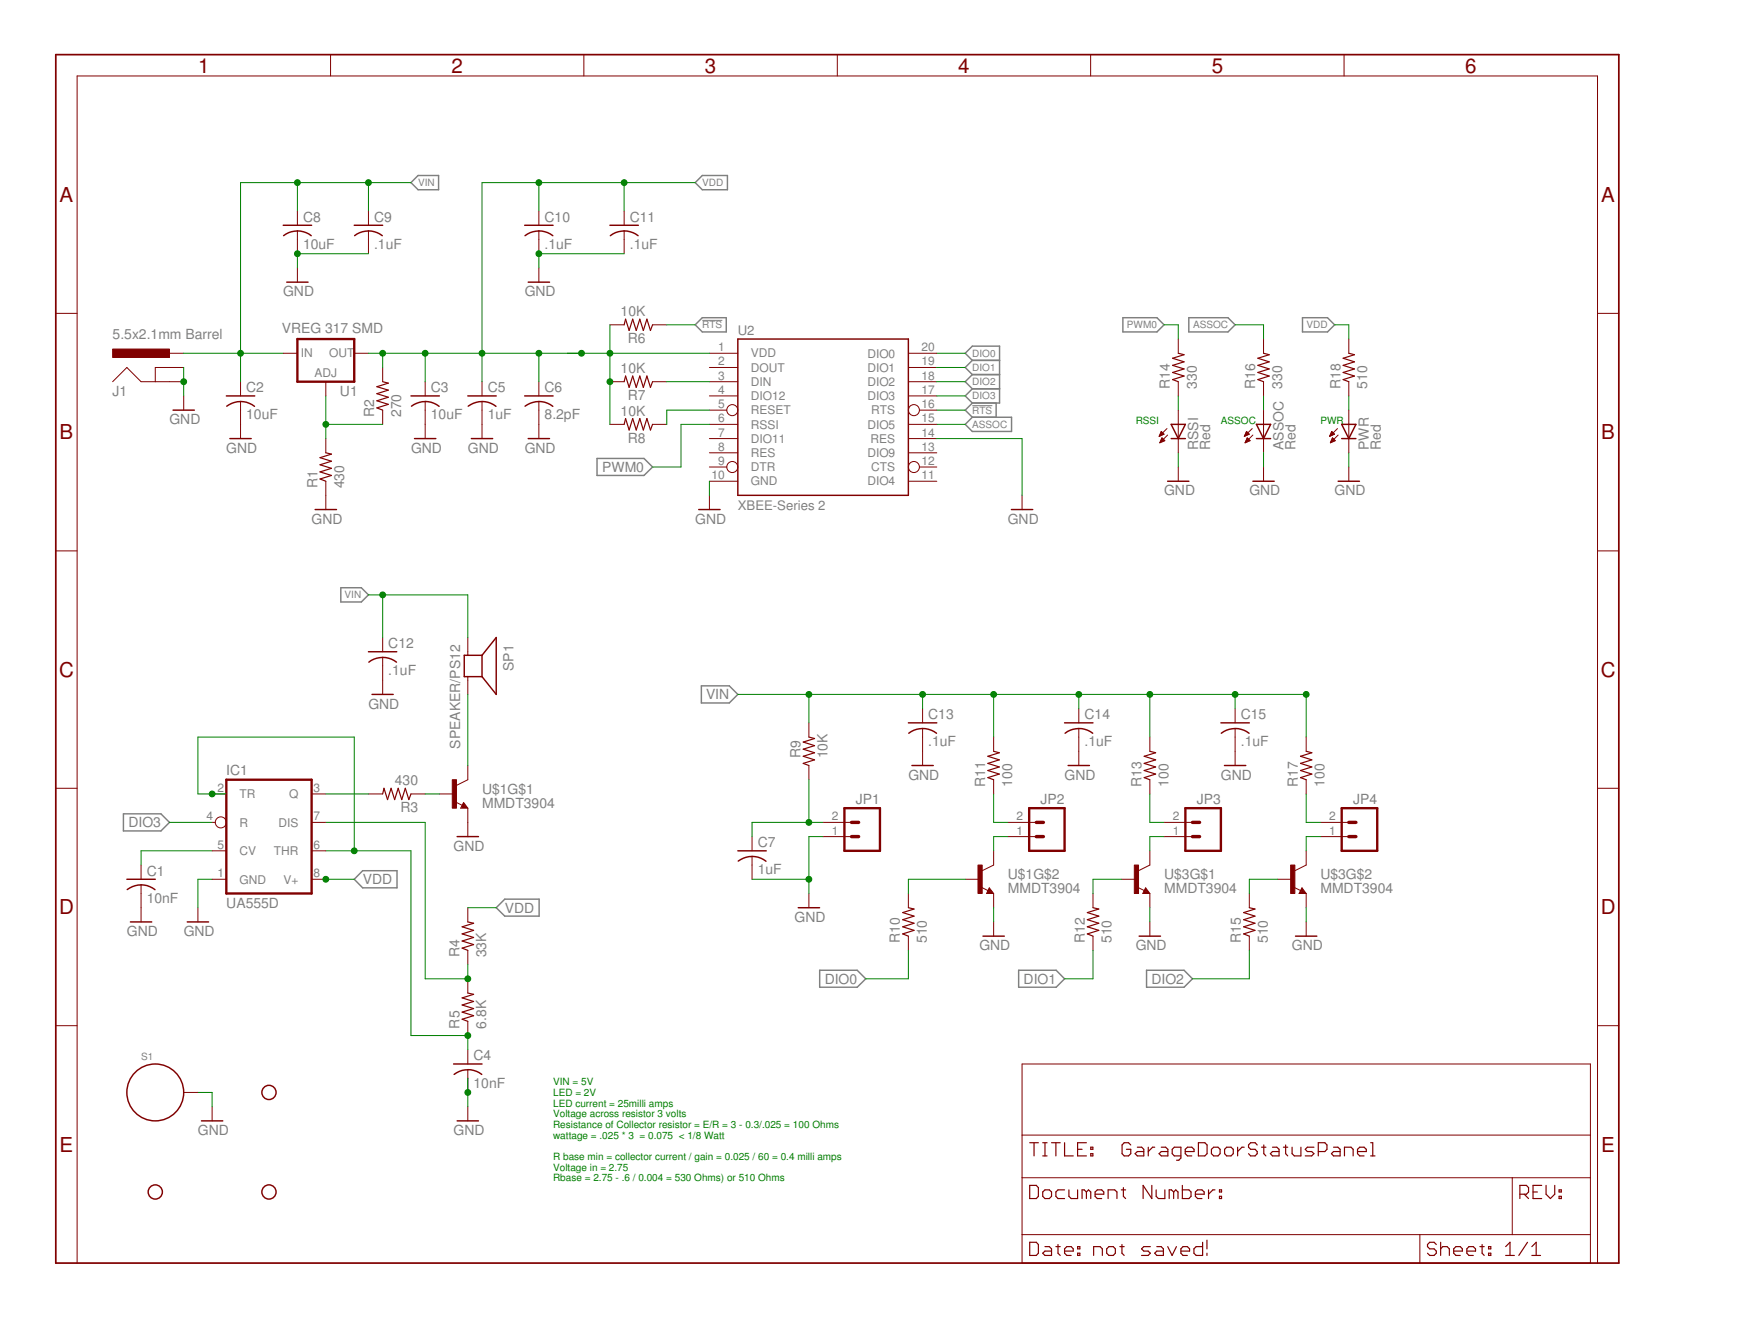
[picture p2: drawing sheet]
<svg xmlns="http://www.w3.org/2000/svg" width="279mm" height="216mm" viewBox="0 0 279 216" stroke-linecap="round" stroke-linejoin="round" font-family="sans-serif">
<g fill="none" stroke="#808080" stroke-width=".23">
<path d="M67.2 28.2h3.3v2.3h-3.3l-1.1-1.1zM113 28.2h4v2.3h-4l-1.2-1.1zM111.8 52.2l1.2-1.1h3.8v2.3h-3.8zM156.4 57.9l-1.1 1.2 1.1 1.1M156.4 57.9h4.4M156.4 57.9l-1.1-1.1 1.1-1.2h4.4v9.2h-4.4M180.6 51.1h5.5l1.1 1.1-1.1 1.2h-5.5zM191.2 51.1h6.3l1.2 1.1-1.2 1.2h-6.3zM209.5 51.1h4l1.2 1.1-1.2 1.2h-4zM96 73.7h7.6l1.4 1.4-1.4 1.3h-7.6zM155.3 68.2l1.1-1.1h6.3v2.3h-6.3zM156.4 60.2h4.4"/>
<path d="M156.4 60.2l-1.1 1.2 1.1 1.1M156.4 62.5h4.4M156.4 64.8l-1.1 1.1 1.1 1.2M156.4 62.5l-1.1 1.1 1.1 1.2M160.2 64.8v2.3M54.8 94.5h3.3l1.2 1.1-1.2 1.2h-3.3zM112.8 110.3h4.5l1.4 1.3-1.4 1.4h-4.5zM19.9 130.8h6l1.4 1.4-1.4 1.4h-6zM58.3 140h5.6v2.7h-5.6l-1.3-1.3zM79.8 145.9l1.4-1.4h5.5v2.8h-5.5zM131.8 156h6.1l1.4 1.4-1.4 1.3h-6.1zM163.9 156h6l1.3 1.4-1.3 1.3h-6z"/>
<path d="M184.4 156h6.1l1.3 1.4-1.3 1.3h-6.1z"/>
</g>
<path d="M113 51.5h3.2M156.4 65.2h3.2" fill="none" stroke="#808080" stroke-width=".16"/>
<g fill="none" stroke="#800000" stroke-width=".23">
<path d="M45.6 36.2h4.5M45.6 37.9a3.6 3.6 0 0 1 4.5 0M57 36.2h4.6M57 37.9a3.6 3.6 0 0 1 4.5 0M84.4 36.2h4.6M84.5 37.9a3.7 3.7 0 0 1 4.4 0M98.1 36.2h4.6M98.2 37.9a3.7 3.7 0 0 1 4.4 0M46.1 45.4h3.5M85 45.4h3.4M118.7 54.5h27.4v25.1h-27.4zM27.8 65.9h3.5"/>
<path d="M36.4 63.6h4.6M36.5 65.3a3.6 3.6 0 0 1 4.4 0M37 70.5h3.4M66.1 63.6h4.6M66.2 65.3a3.6 3.6 0 0 1 4.4 0M66.7 70.5h3.4M75.2 63.6h4.6M75.3 65.3a3.6 3.6 0 0 1 4.5 0M75.8 70.5h3.4M84.4 63.6h4.6M84.5 65.3a3.6 3.6 0 0 1 4.4 0M85 70.5h3.4"/>
<path d="M187.8 77.4h3.4M188.4 70.5h2.3M188.4 68.2h2.3l-1.2 2.3zM201.5 77.4h3.5M202.1 70.5h2.3M202.1 68.2h2.3l-1.2 2.3zM215.2 77.4h3.5M215.8 70.5h2.3M215.8 68.2h2.3l-1.1 2.3zM50.7 81.9h3.4M112.4 81.9h3.4M162.7 81.9h3.4"/>
<path d="M59.3 104.8h4.5M59.3 106.4a3.6 3.6 0 0 1 4.5 0M59.8 111.6h3.4M77.5 105.3h-2.8v3.5h2.8M77.5 105.3v3.5M77.5 105.3l2.3-2.8v9.1l-2.3-2.8M146.1 116.2h4.6M146.2 117.9a3.7 3.7 0 0 1 4.4 0M171.2 116.2h4.6M171.3 117.9a3.6 3.6 0 0 1 4.5 0M196.4 116.2h4.6M196.4 117.9a3.7 3.7 0 0 1 4.5 0"/>
<path d="M73.5 134.5h3.5M74.6 129.5l.1 .2h-.4l.3-.5 .4 .6h-.7M118.7 136.8h4.6M121 137.7a3.6 3.6 0 0 1 2.2 .8M121 137.7a3.8 3.8 0 0 0-2.3 .7M146.7 123.1h3.4M171.8 123.1h3.4M197 123.1h3.4M20.4 141.4h4.6M21 148.2h3.4M22.7 142.2a3.6 3.6 0 0 1 2.2 .8M22.7 142.3a3.8 3.8 0 0 0-2.2 .7"/>
<path d="M30.1 148.2h3.4M128.4 145.9h3.4M158.1 150.5h3.4M159.1 143.2l.2 .2h-.4l.2-.5 .5 .6h-.7M183.2 150.5h3.5M184.3 143.2l.1 .2h-.4l.3-.5 .4 .6h-.7M208.4 150.5h3.4M209.4 143.2l.1 .2h-.3l.2-.5 .5 .6h-.7M73 171h4.5M75.2 172a3.7 3.7 0 0 1 2.3 .7M75.2 172a3.4 3.4 0 0 0-2.2 .7M32.4 180.2h3.4"/>
<path d="M73.5 180.2h3.5"/>
<circle cx="25" cy="175.6" r="4.6"/>
<circle cx="43.3" cy="175.6" r="1.14"/>
<circle cx="25" cy="191.6" r="1.14"/>
<circle cx="43.3" cy="191.6" r="1.14"/>
</g>
<g fill="none" stroke="#800000" stroke-width=".16">
<path d="M53.2 8.8v3.4M93.9 8.8v3.4M134.7 8.8v3.4M175.4 8.8v3.4M216.2 8.8v3.4M47.8 33.9v2.3M47.8 37.1v3.7M59.3 33.9v2.3M59.3 37.1v3.7M86.7 33.9v2.3M86.7 37.1v3.7M100.4 33.9v2.3"/>
<path d="M100.4 37.1v3.7M9 50.4h3.4M27.3 56.8h2.2M29.5 59.1h-4.5v2.3M45.6 56.8h2.2M47.8 43.1v2.3M57 56.8h2.3M61.6 59.1v2.3M86.7 43.1v2.3M98.1 52.2h2.3M105 52.2h2.3M114.1 59.1h4.6"/>
<path d="M114.1 56.8h4.6M146.1 59.1h4.6M146.1 56.8h4.6M189.5 54.5v2.3M203.2 54.5v2.3M217 54.5v2.3M257 50.4h3.4M18.1 61.4l2.3-2.3 2.3 2.3h6.8M29.5 63.6v2.3M38.7 61.4v2.2M38.7 64.6v5.9M52.4 61.4v2.2"/>
<path d="M52.4 70.5v2.3M52.4 77.4v4.5M61.6 65.9v2.3M68.4 61.4v2.2M68.4 64.6v5.9M77.5 61.4v2.2M77.5 64.6v5.9M86.7 61.4v2.2M86.7 64.6v5.9M98.1 61.4h2.3M98.1 68.2h2.3M105 61.4h2.3"/>
<path d="M105 68.2h2.3M114.1 61.4h4.6M114.1 63.6h4.6M114.1 65.9h2.8M114.1 68.2h4.6M114.1 70.5h4.6M114.1 72.8h4.6M114.1 75.1h2.8M114.1 77.4h4.6M114.1 79.6v2.3M146.1 61.4h4.6M146.1 63.6h4.6"/>
<path d="M146.1 68.2h4.6M146.1 70.5h4.6M146.1 72.8h4.6M146.1 77.4h4.6M147.9 65.9h2.8M147.9 75.1h2.8M164.4 79.6v2.3M186.5 70.1h.2M186.5 70h.4M186.6 69.8h.6M186.6 71.1h.1M186.6 69.7h.6"/>
<path d="M186.6 71h.4M186.7 69.6h.4M186.7 70.9h.5M186.7 69.5h.3M186.7 70.8h.6M186.8 69.4h.1M186.8 70.7h.4M186.8 69.4l.4 .4-.7 .3zM186.8 70.6h.3M186.9 70.5h.1M186.9 70.4l.5 .4-.8 .4zM187.7 68.9l-1.2 1.2"/>
<path d="M187.8 69.9l-1.2 1.3M189.5 61.4v2.2M189.5 65.9v6.9M189.5 75.1v2.3M200.2 70.1h.2M200.2 70h.4M200.3 69.8h.6M200.3 71.1h.1M200.3 69.7h.6M200.3 71h.4M200.4 69.6h.4M200.4 70.9h.5"/>
<path d="M200.4 69.5h.3M200.4 70.8h.6M200.5 69.4h.1M200.5 70.7h.4M200.5 69.4l.5 .4-.8 .3zM200.5 70.6h.3M200.6 70.5h.1M200.6 70.4l.5 .4-.8 .4zM201.4 68.9l-1.2 1.2M201.5 69.9l-1.2 1.3M203.2 61.4v2.2M203.2 65.9v6.9"/>
<path d="M203.2 75.1v2.3M213.9 70.1h.2M214 70h.3M214 69.8h.6M214 71.1h.1M214.1 69.7h.5M214.1 71h.3M214.1 69.6h.4M214.1 70.9h.5M214.1 69.5h.3M214.1 70.8h.7M214.2 69.4h.1"/>
<path d="M214.2 70.7h.5M214.2 69.4l.5 .4-.8 .3zM214.2 70.6h.3M214.3 70.5h.1M214.3 70.4l.5 .4-.8 .4zM215.1 68.9l-1.2 1.2M215.2 69.9l-1.2 1.3M217 61.4v2.2M217 65.9v6.9M217 75.1v2.3M9 88.6h3.4M257 88.6h3.4"/>
<path d="M61.6 102.5v2.3M61.6 105.7v5.9M75.2 102.5v2.8M75.2 108.8v2.8M130.1 116.2v2.3M148.4 113.9v2.3M148.4 117.1v6M159.8 118.5v2.3M173.5 113.9v2.3M173.5 117.1v6M185 118.5v2.3M198.7 113.9v2.3"/>
<path d="M198.7 117.1v6M210.1 118.5v2.3M9 126.7h3.4M22.7 139.1v2.3M34.1 127.6h2.3M34.1 132.2h.5M34.1 136.8h2.3M50.1 127.6h2.3M50.1 132.2h2.3M50.1 136.8h2.3M59.3 127.6h2.3M66.1 127.6h2.3"/>
<path d="M70.7 127.6h2.3M73.2 128.9l1.2 .6M74.6 129l.6 .9h-1.1zM75.2 123.1v2.2l-1.8 1M75.2 129.9v4.6M121 134.5v2.3M121 137.7v3.7M130.1 123.1v2.2M132.4 132.2h4.6M132.4 134.5h4.6M159.8 136.8v2.3l-1.8 .9M159.8 125.3v2.3"/>
<path d="M162.1 132.2h4.6M162.1 134.5h4.6M185 136.8v2.3l-1.9 .9M185 125.3v2.3M187.2 132.2h4.6M187.2 134.5h4.6M210.1 136.8v2.3l-1.8 .9M210.1 125.3v2.3M212.4 132.2h4.6M212.4 134.5h4.6M257 126.7h3.4M22.7 142.3v5.9"/>
<path d="M31.8 145.9v2.3M34.1 141.4h2.3M50.1 141.4h2.3M75.2 145.9v2.3M75.2 152.8v2.3M75.2 157.4v2.2M130.1 143.6v2.3M146.1 143.6v2.3M146.1 150.5v2.3M155.3 141.4h2.2M157.8 142.6l1.1 .6M159.1 142.7l.7 .9h-1.1z"/>
<path d="M159.8 143.6v2.3M159.8 148.2v2.3M175.8 143.6v2.3M175.8 150.5v2.3M180.4 141.4h2.3M182.9 142.6l1.2 .6M184.3 142.7l.7 .9h-1.2zM185 143.6v2.3M185 148.2v2.3M201 143.6v2.3M201 150.5v2.3M205.5 141.4h2.3"/>
<path d="M208.1 142.6l1.1 .6M209.4 142.7l.7 .9h-1.1zM210.1 143.6v2.3M210.1 148.2v2.3M9 164.9h3.4M29.5 175.6h2.3M34.1 177.9v2.3M75.2 164.2v2.3M75.2 168.8v2.2M75.2 172v3.6M75.2 177.9v2.3M164.4 171h91.4v32.1h-91.4z"/>
<path d="M257 164.9h3.4M164.4 189.3h91.4M164.4 198.5h91.4M164.4 182.5h91.4M228.4 198.5v4.6M243.2 189.3v9.2M12.4 203.1v-190.9h244.6v190.9"/>
<circle cx="117.8" cy="75.1" r=".89"/>
<circle cx="117.8" cy="65.9" r=".89"/>
<circle cx="147" cy="75.1" r=".89"/>
<circle cx="147" cy="65.9" r=".89"/>
<circle cx="35.5" cy="132.2" r=".89"/>
</g>
<g fill="none" stroke="#800000" stroke-width=".19">
<path d="M100.4 52.2l.2-.9 .6 1.8 .6-1.8 .5 1.8 .6-1.8 .6 1.8 .6-1.8 .5 1.8 .4-.9M189.5 56.8l1 .2-1.9 .6 1.9 .6-1.9 .5 1.9 .6-1.9 .6 1.9 .6-1.9 .5 .9 .4M203.2 56.8l1 .2-1.9 .6 1.9 .6-1.9 .5 1.9 .6-1.9 .6 1.9 .6-1.9 .5 .9 .4M217 56.8l.9 .2-1.9 .6 1.9 .6-1.9 .5 1.9 .6-1.9 .6 1.9 .6-1.9 .5 1 .4M52.4 72.8l.9 .2-1.8 .6 1.8 .5-1.8 .6 1.8 .6-1.8 .6 1.8 .5-1.8 .6 .9 .4M61.6 61.4l.9 .2-1.9 .6 1.9 .5-1.9 .6 1.9 .6-1.9 .5 1.9 .6-1.9 .6 1 .3M100.4 61.4l.2-.9 .6 1.8 .6-1.8 .5 1.8 .6-1.8 .6 1.8 .6-1.8 .5 1.8 .4-.9M100.4 68.2l.2-.9 .6 1.8 .6-1.8 .5 1.8 .6-1.8 .6 1.8 .6-1.8 .5 1.8 .4-.9M130.1 118.5l.9 .2-1.8 .6 1.8 .6-1.8 .5 1.8 .6-1.8 .6 1.8 .6-1.8 .5 .9 .4M61.6 127.6l.2-.9 .5 1.8 .6-1.8 .6 1.8 .6-1.8 .5 1.8 .6-1.8 .6 1.8 .3-.9M159.8 120.8l.9 .2-1.8 .6 1.8 .6-1.8 .5 1.8 .6-1.8 .6 1.8 .5-1.8 .6 .9 .3M185 120.8l.9 .2-1.9 .6 1.9 .6-1.9 .5 1.9 .6-1.9 .6 1.9 .5-1.9 .6 1 .3"/>
<path d="M210.1 120.8l.9 .2-1.8 .6 1.8 .6-1.8 .5 1.8 .6-1.8 .6 1.8 .5-1.8 .6 .9 .3M75.2 148.2l1 .2-1.9 .6 1.9 .6-1.9 .5 1.9 .6-1.9 .6 1.9 .5-1.9 .6 .9 .4M75.2 159.6l1 .3-1.9 .5 1.9 .6-1.9 .6 1.9 .5-1.9 .6 1.9 .6-1.9 .6 .9 .3M146.1 145.9l.9 .2-1.8 .6 1.8 .6-1.8 .5 1.8 .6-1.8 .6 1.8 .6-1.8 .5 .9 .4M175.8 145.9l.9 .2-1.8 .6 1.8 .6-1.8 .5 1.8 .6-1.8 .6 1.8 .6-1.8 .5 .9 .4M201 145.9l.9 .2-1.9 .6 1.9 .6-1.9 .5 1.9 .6-1.9 .6 1.9 .6-1.9 .5 1 .4M165.6 190.6h1.1l.3 .3v1.4l-.3 .4h-1.1zM165.6 199.7h1.1l.3 .4v1.4l-.3 .3h-1.1zM165.6 183.7h1.4M166.3 183.7v2.1M167.7 191.6l.4-.3h.7l.3 .3v.7l-.3 .4h-.7l-.4-.4zM167.7 183.7h.7"/>
<path d="M167.7 185.8h.7M168.1 183.7v2.1M169.1 183.7h1.4M169.8 183.7v2.1M171.2 183.7v2.1h1.4M171.2 191.3h-1l-.4 .3v.7l.4 .4h1M171.9 191.3v1l.4 .4h1v-1.4M173.3 184.8h.8M174.8 183.7h-1.5v2.1h1.5M174.8 191.6l-.4-.3h-.3v1.4M174.8 191.6l.3-.3 .4 .3v1.1M174.8 191.6v1.1"/>
<path d="M175.5 185.5h.3v.3h-.3zM175.5 184.4h.3v.4h-.3zM176.1 192h1.4v-.4l-.3-.3h-.7l-.4 .3v.7l.4 .4h.7M178.2 192.7v-1.4h1.1l.4 .3v1.1M180.4 191.3h.7M180.7 190.9v1.4l.4 .4M181.9 184.1l-.4-.4h-.7l-.3 .4v1.4l.3 .3h.7l.4-.3v-.7h-.7M182.9 184.4h.7l.4 .4v1h-1.1l-.3-.3 .3-.4h1.1M184.7 184.4v1.4M185.3 190.6v2.1l-1.4-2.1v2.1M185.7 184.4h-.3l-.7 .7M186 191.3v1l.3 .4h1.1v-1.4"/>
<path d="M186.8 184.4h.7l.4 .4v1h-1.1l-.4-.3 .4-.4h1.1M188.8 191.6l-.4-.3h-.3v1.4M188.8 191.6v1.1M188.8 191.6l.3-.3 .4 .3v1.1M189.9 185.8h-1l-.3-.3v-.7l.3-.4h1v1.8l-.3 .3h-.3M190.2 190.6v2.1h1l.4-.4v-.7l-.4-.3h-1M190.6 185.1h1.5v-.3l-.4-.4h-.7l-.4 .4v.7l.4 .3h.7M192.3 192h1.4v-.4l-.4-.3h-.7l-.3 .3v.7l.3 .4h.7M192.8 183.7h1l.4 .4v1.4l-.4 .3h-1zM193.4 199.7v2.1h-1l-.4-.3v-.7l.4-.4h1M194.1 199.4v1.4M194.4 191.3v1.4"/>
<path d="M194.9 184.8l.3-.4h.7l.4 .4v.7l-.4 .3h-.7l-.3-.3zM195.4 191.3h-.3l-.7 .7M196.2 192.3h.3v.4h-.3zM196.2 191.3h.3v.3h-.3zM197 184.8l.3-.4h.7l.4 .4v.7l-.4 .3h-.7l-.3-.3zM199.1 184.4v1.4M200.1 184.4h-.3l-.7 .7M202.2 184.1l-.3-.4h-.7l-.4 .4v.3l.4 .4h.7l.3 .3v.4l-.3 .3h-.7l-.4-.3M202.9 184.4h.7M203.3 184.1v1.4l.3 .3M204.7 184.4h.7l.3 .4v1h-1l-.4-.3 .4-.4h1M206.4 184.4h.7"/>
<path d="M206.8 184.1v1.4l.3 .3M207.8 184.4v1.1l.4 .3h1.1v-1.4M211.3 184.4h-1l-.3 .4 .3 .3h.7l.3 .4-.3 .3h-1M212 185.1h1.1l.3-.3v-.7l-.3-.4h-1.1v2.1M214.5 184.4h.7l.4 .4v1h-1.1l-.3-.3 .3-.4h1.1M216.3 185.8v-1.4h1l.4 .4v1M218.4 185.1h1.4v-.3l-.4-.4h-.7l-.3 .4v.7l.3 .3h.7M220.5 183.7h.3v2.1M220.5 185.8h.7M231.7 199.7v2.1M244.5 192h1l.4-.4v-.7l-.4-.3h-1v2.1M245.2 192l.7 .7"/>
<path d="M245.7 199.7l-1.4 2.1M246.6 191.6h.7M248 190.6h-1.4v2.1h1.4M248.7 190.6v1.4l.7 .7 .7-.7v-1.4M250.8 192.3h.3v.4h-.3zM250.8 191.3h.3v.3h-.3zM168.1 200.4h.7l.3 .4v1h-1l-.4-.3 .4-.4h1M169.8 200.4h.7M170.2 200.1v1.4l.3 .3M171.2 201.1h1.4v-.3l-.3-.4h-.7l-.4 .4v.7l.4 .3h.7M173.3 201.5h.4v.3h-.4zM173.3 200.4h.4v.4h-.4z"/>
<path d="M175.9 201.8v-1.4h1.1l.3 .4v1M178 200.8l.4-.4h.7l.3 .4v.7l-.3 .3h-.7l-.4-.3zM180.1 200.4h.7M180.5 200.1v1.4l.3 .3M185 200.4h-1l-.4 .4 .4 .3h.7l.3 .4-.3 .3h-1.1M186.1 200.4h.7l.3 .4v1h-1l-.4-.3 .4-.4h1M187.8 200.4l.7 1.4 .7-1.4M189.9 201.1h1.4v-.3l-.3-.4h-.7l-.4 .4v.7l.4 .3h.7M194.1 201.5v.3M231 200.1l-.3-.4h-.7l-.4 .4v.3l.4 .4h.7l.3 .3v.4l-.3 .3h-.7l-.4-.3M231.7 200.8l.4-.4h.7l.3 .4v1M233.8 201.1h1.4v-.3l-.3-.4h-.7l-.4 .4v.7l.4 .3h.7"/>
<path d="M235.9 201.1h1.4v-.3l-.3-.4h-.7l-.4 .4v.7l.4 .3h.7M238 200.4h.7M238.4 200.1v1.4l.3 .3M239.4 201.5h.4v.3h-.4zM239.4 200.4h.4v.4h-.4zM242.2 201.8h1.4M242.2 200.4l.7-.7v2.1M246.4 201.8h1.4M246.4 200.4l.7-.7v2.1"/>
</g>
<g fill="#800000" stroke="#800000" stroke-width=".16">
<path d="M18.1 56.1h9.2v1.4h-9.2z"/>
<path d="M72.7 125.3h.7v4.6h-.7z"/>
<path d="M157.3 139.1h.7v4.5h-.7z"/>
<path d="M182.5 139.1h.6v4.5h-.6z"/>
<path d="M207.6 139.1h.7v4.5h-.7z"/>
</g>
<path d="M47.8 54.5h9.2v6.9h-9.2zM36.4 125.3h13.7v18.3h-13.7zM135.8 129.9h5.7v6.9h-5.7zM165.5 129.9h5.7v6.9h-5.7zM190.7 129.9h5.7v6.9h-5.7zM215.8 129.9h5.7v6.9h-5.7z" fill="none" stroke="#800000" stroke-width=".38"/>
<path d="M137 132.2h1.1M137 134.5h1.1M166.7 132.2h1.1M166.7 134.5h1.1M191.8 132.2h1.2M191.8 134.5h1.2M217 132.2h1.1M217 134.5h1.1" fill="none" stroke="#800000" stroke-width=".55"/>
<path d="M9 8.8h251.4v194.3h-251.4z" fill="none" stroke="#800000" stroke-width=".28"/>
<g fill="none" stroke="#008000" stroke-width=".16">
<path d="M47.8 29.4v4.5M59.3 29.4v4.5M66.1 29.4h-27.4v32M86.7 29.4v4.5M100.4 29.4v4.5M111.8 29.4h-34.3v32M29.5 56.8h16.1M29.5 59.1v4.5M59.3 56.8h54.8M59.3 40.8h-11.5v2.3M61.6 56.8v2.3M68.4 56.8v4.6"/>
<path d="M86.7 56.8v4.6M98.1 52.2v16M100.4 40.8h-13.7v2.3M107.3 52.2h4.5M150.7 56.8h4.6M150.7 59.1h4.6M187.2 52.2h2.3v2.3M198.7 52.2h4.5v2.3M214.7 52.2h2.3v2.3M52.4 63.6v6.9M52.4 68.2h9.2M107.3 61.4h6.8"/>
<path d="M114.1 68.2h-4.6v6.9h-4.5M114.1 77.4v2.2M114.1 65.9h-6.8v2.3M150.7 68.2h4.6M150.7 70.5h13.7v9.1M150.7 61.4h4.6M150.7 65.9h4.6M150.7 63.6h4.6M189.5 63.6v2.3M189.5 72.8v2.3M203.2 63.6v2.3M203.2 72.8v2.3"/>
<path d="M217 63.6v2.3M217 72.8v2.3M59.3 95.6h15.9v6.9M61.6 95.6v6.9M75.2 111.6v11.5M118.7 111.6h91.4v6.9M130.1 111.6v4.6M148.4 111.6v2.3M159.8 111.6v6.9M173.5 111.6v2.3M185 111.6v6.9M198.7 111.6v2.3"/>
<path d="M27.3 132.2h6.8M34.1 136.8h-11.4v2.3M36.4 127.6h-4.6v-9.1h25.2v18.3M52.4 132.2h16v25.2h6.8v-2.3M52.4 136.8h13.7v29.7h9.1v2.3M52.4 127.6h6.9M68.4 127.6h2.3M130.1 125.3v6.9M132.4 134.5h-2.3v9.1M132.4 132.2h-11.4v2.3M159.8 127.6v4.6h2.3M162.1 134.5h-2.3v2.3"/>
<path d="M185 127.6v4.6h2.2M187.2 134.5h-2.2v2.3M210.1 127.6v4.6h2.3M212.4 134.5h-2.3v2.3M34.1 141.4h-2.3v4.5M52.4 141.4h4.6M75.2 145.9h4.6M121 141.4h9.1M146.1 152.8v4.6h-6.8M155.3 141.4h-9.2v2.2M159.8 145.9v2.3M175.8 152.8v4.6h-4.6"/>
<path d="M180.4 141.4h-4.6v2.2M185 145.9v2.3M201 152.8v4.6h-9.2M205.5 141.4h-4.5v2.2M210.1 145.9v2.3M31.8 175.6h2.3v2.3M75.2 173.3v4.6"/>
</g>
<g fill="#008000" stroke="#008000" stroke-width=".16">
<circle cx="38.7" cy="56.8" r=".47"/>
<circle cx="47.8" cy="29.4" r=".47"/>
<circle cx="59.3" cy="29.4" r=".47"/>
<circle cx="159.8" cy="111.6" r=".47"/>
<circle cx="185" cy="111.6" r=".47"/>
<circle cx="210.1" cy="111.6" r=".47"/>
<circle cx="130.1" cy="111.6" r=".47"/>
<circle cx="148.4" cy="111.6" r=".47"/>
<circle cx="173.5" cy="111.6" r=".47"/>
<circle cx="198.7" cy="111.6" r=".47"/>
<circle cx="61.6" cy="95.6" r=".47"/>
<circle cx="52.4" cy="68.2" r=".47"/>
<circle cx="29.5" cy="61.4" r=".47"/>
<circle cx="75.2" cy="175.6" r=".47"/>
<circle cx="130.1" cy="141.4" r=".47"/>
<circle cx="86.7" cy="40.8" r=".47"/>
<circle cx="47.8" cy="40.8" r=".47"/>
<circle cx="61.6" cy="56.8" r=".47"/>
<circle cx="77.5" cy="56.8" r=".47"/>
<circle cx="86.7" cy="56.8" r=".47"/>
<circle cx="68.4" cy="56.8" r=".47"/>
<circle cx="98.1" cy="56.8" r=".47"/>
<circle cx="98.1" cy="61.4" r=".47"/>
<circle cx="93.5" cy="56.8" r=".47"/>
<circle cx="100.4" cy="29.4" r=".47"/>
<circle cx="86.7" cy="29.4" r=".47"/>
<circle cx="52.4" cy="141.4" r=".47"/>
<circle cx="75.2" cy="157.4" r=".47"/>
<circle cx="57" cy="136.8" r=".47"/>
<circle cx="75.2" cy="166.5" r=".47"/>
<circle cx="34.1" cy="127.6" r=".47"/>
<circle cx="130.1" cy="132.2" r=".47"/>
</g>
<g font-size="3.3" fill="#800000">
<text x="31.9" y="11.7">1</text>
<text x="72.6" y="11.7">2</text>
<text x="113.4" y="11.7">3</text>
<text x="154.1" y="11.7">4</text>
<text x="194.9" y="11.7">5</text>
<text x="235.7" y="11.7">6</text>
<text x="9.6" y="32.5">A</text>
<text x="257.6" y="32.5">A</text>
<text x="9.6" y="70.6">B</text>
<text x="257.6" y="70.6">B</text>
<text x="9.5" y="108.8">C</text>
<text x="257.5" y="108.8">C</text>
<text x="9.5" y="147">D</text>
<text x="257.5" y="147">D</text>
<text x="9.6" y="185.1">E</text>
<text x="257.6" y="185.1">E</text>
</g>
<g font-size="2.2" fill="#808080">
<text x="48.7" y="35.6">C8</text>
<text x="60.2" y="35.6">C9</text>
<text x="87.6" y="35.6">C10</text>
<text x="101.3" y="35.6">C11</text>
<text x="48.7" y="40">10uF</text>
<text x="60.2" y="40">.1uF</text>
<text x="87.6" y="40">.1uF</text>
<text x="101.3" y="40">.1uF</text>
<text x="45.5" y="47.6">GND</text>
<text x="84.4" y="47.6">GND</text>
<text x="45.3" y="53.6">VREG 317 SMD</text>
<text x="99.8" y="50.9">10K</text>
<text x="18.1" y="54.5">5.5x2.1mm Barrel</text>
<text x="99.8" y="60">10K</text>
<text x="101" y="55.2">R6</text>
<text x="18.1" y="63.6">J1</text>
<text x="39.6" y="63.1">C2</text>
<text x="54.7" y="63.6">U1</text>
<text x="69.3" y="63.1">C3</text>
<text x="78.5" y="63.1">C5</text>
<text x="87.6" y="63.1">C6</text>
<text x="101" y="64.3">R7</text>
<text x="188.2" y="62.5" transform="rotate(-90 188.2 62.5)">R14</text>
<text x="192.5" y="62.5" transform="rotate(-90 192.5 62.5)">330</text>
<text x="201.9" y="62.5" transform="rotate(-90 201.9 62.5)">R16</text>
<text x="206.2" y="62.5" transform="rotate(-90 206.2 62.5)">330</text>
<text x="215.6" y="62.5" transform="rotate(-90 215.6 62.5)">R18</text>
<text x="219.9" y="62.5" transform="rotate(-90 219.9 62.5)">510</text>
<text x="27.3" y="68.2">GND</text>
<text x="39.6" y="67.4">10uF</text>
<text x="60.2" y="67.1" transform="rotate(-90 60.2 67.1)">R2</text>
<text x="64.5" y="67.1" transform="rotate(-90 64.5 67.1)">270</text>
<text x="69.3" y="67.4">10uF</text>
<text x="78.5" y="67.4">1uF</text>
<text x="87.6" y="67.4">8.2pF</text>
<text x="99.8" y="66.8">10K</text>
<text x="101" y="71.2">R8</text>
<text x="36.4" y="72.8">GND</text>
<text x="66.1" y="72.8">GND</text>
<text x="75.3" y="72.8">GND</text>
<text x="84.4" y="72.8">GND</text>
<text x="96.9" y="75.9">PWM0</text>
<text x="192.7" y="72.3" transform="rotate(-90 192.7 72.3)">RSSI</text>
<text x="194.7" y="72.3" transform="rotate(-90 194.7 72.3)">Red</text>
<text x="206.4" y="72.3" transform="rotate(-90 206.4 72.3)">ASSOC</text>
<text x="208.4" y="72.3" transform="rotate(-90 208.4 72.3)">Red</text>
<text x="220.2" y="72.3" transform="rotate(-90 220.2 72.3)">PWR</text>
<text x="222.1" y="72.3" transform="rotate(-90 222.1 72.3)">Red</text>
<text x="51.1" y="78.5" transform="rotate(-90 51.1 78.5)">R1</text>
<text x="55.4" y="78.5" transform="rotate(-90 55.4 78.5)">430</text>
<text x="187.2" y="79.6">GND</text>
<text x="201" y="79.6">GND</text>
<text x="214.7" y="79.6">GND</text>
<text x="50.1" y="84.2">GND</text>
<text x="111.8" y="84.2">GND</text>
<text x="162.1" y="84.2">GND</text>
<text x="62.5" y="104.2">C12</text>
<text x="82.6" y="107.9" transform="rotate(-90 82.6 107.9)">SP1</text>
<text x="59.3" y="113.9">GND</text>
<text x="62.5" y="108.5">.1uF</text>
<text x="113.6" y="112.4">VIN</text>
<text x="149.3" y="120">.1uF</text>
<text x="149.3" y="115.6">C13</text>
<text x="174.4" y="120">.1uF</text>
<text x="174.4" y="115.6">C14</text>
<text x="199.6" y="120">.1uF</text>
<text x="199.6" y="115.6">C15</text>
<text x="36.4" y="124.7">IC1</text>
<text x="74" y="120.3" transform="rotate(-90 74 120.3)">SPEAKER/PS12</text>
<text x="128.8" y="121.9" transform="rotate(-90 128.8 121.9)">R9</text>
<text x="133.1" y="121.9" transform="rotate(-90 133.1 121.9)">10K</text>
<text x="146.1" y="125.3">GND</text>
<text x="171.2" y="125.3">GND</text>
<text x="196.4" y="125.3">GND</text>
<text x="63.5" y="126.3">430</text>
<text x="64.4" y="130.6">R3</text>
<text x="77.5" y="129.9">MMDT3904</text>
<text x="77.5" y="127.6">U$1G$1</text>
<text x="137.7" y="129.2">JP1</text>
<text x="158.5" y="126.5" transform="rotate(-90 158.5 126.5)">R11</text>
<text x="162.8" y="126.5" transform="rotate(-90 162.8 126.5)">100</text>
<text x="167.4" y="129.2">JP2</text>
<text x="183.6" y="126.5" transform="rotate(-90 183.6 126.5)">R13</text>
<text x="187.9" y="126.5" transform="rotate(-90 187.9 126.5)">100</text>
<text x="192.5" y="129.2">JP3</text>
<text x="208.8" y="126.5" transform="rotate(-90 208.8 126.5)">R17</text>
<text x="213.1" y="126.5" transform="rotate(-90 213.1 126.5)">100</text>
<text x="217.7" y="129.2">JP4</text>
<text x="20.7" y="133">DIO3</text>
<text x="73" y="136.8">GND</text>
<text x="121.9" y="136.2">C7</text>
<text x="23.6" y="140.8">C1</text>
<text x="58.3" y="142.1">VDD</text>
<text x="121.9" y="140.5">1uF</text>
<text x="162.1" y="143.6">MMDT3904</text>
<text x="162.1" y="141.3">U$1G$2</text>
<text x="187.2" y="143.6">MMDT3904</text>
<text x="187.2" y="141.3">U$3G$1</text>
<text x="212.4" y="143.6">MMDT3904</text>
<text x="212.4" y="141.3">U$3G$2</text>
<text x="23.6" y="145.1">10nF</text>
<text x="36.4" y="146">UA555D</text>
<text x="81.2" y="146.7">VDD</text>
<text x="127.8" y="148.2">GND</text>
<text x="20.4" y="150.5">GND</text>
<text x="29.5" y="150.5">GND</text>
<text x="73.9" y="153.9" transform="rotate(-90 73.9 153.9)">R4</text>
<text x="78.2" y="153.9" transform="rotate(-90 78.2 153.9)">33K</text>
<text x="144.8" y="151.6" transform="rotate(-90 144.8 151.6)">R10</text>
<text x="149.1" y="151.6" transform="rotate(-90 149.1 151.6)">510</text>
<text x="157.5" y="152.8">GND</text>
<text x="174.5" y="151.6" transform="rotate(-90 174.5 151.6)">R12</text>
<text x="178.8" y="151.6" transform="rotate(-90 178.8 151.6)">510</text>
<text x="182.7" y="152.8">GND</text>
<text x="199.6" y="151.6" transform="rotate(-90 199.6 151.6)">R15</text>
<text x="203.9" y="151.6" transform="rotate(-90 203.9 151.6)">510</text>
<text x="207.8" y="152.8">GND</text>
<text x="132.7" y="158.2">DIO0</text>
<text x="164.6" y="158.2">DIO1</text>
<text x="185.2" y="158.2">DIO2</text>
<text x="73.9" y="165.3" transform="rotate(-90 73.9 165.3)">R5</text>
<text x="78.2" y="165.3" transform="rotate(-90 78.2 165.3)">6.8K</text>
<text x="76.2" y="170.5">C4</text>
<text x="76.2" y="174.8">10nF</text>
<text x="31.8" y="182.5">GND</text>
<text x="73" y="182.5">GND</text>
</g>
<g font-size="2.1" fill="#808080">
<text x="118.7" y="53.8">U2</text>
<text x="118.7" y="81.9">XBEE-Series 2</text>
</g>
<g font-size="1.9" fill="#808080">
<text x="48.4" y="57.4">IN</text>
<text x="53" y="57.4">OUT</text>
<text x="115.5" y="56.5">1</text>
<text x="115.5" y="58.8">2</text>
<text x="120.8" y="57.5">VDD</text>
<text x="120.8" y="59.8">DOUT</text>
<text x="139.5" y="59.8">DIO1</text>
<text x="139.5" y="57.5">DIO0</text>
<text x="148.2" y="58.8">19</text>
<text x="148.2" y="56.5">20</text>
<text x="50.6" y="60.7">ADJ</text>
<text x="115.5" y="61">3</text>
<text x="115.5" y="63.3">4</text>
<text x="115.5" y="65.6">5</text>
<text x="120.8" y="62">DIN</text>
<text x="120.8" y="64.3">DIO12</text>
<text x="139.5" y="64.3">DIO3</text>
<text x="139.5" y="62">DIO2</text>
<text x="148.2" y="65.6">16</text>
<text x="148.2" y="63.3">17</text>
<text x="148.2" y="61">18</text>
<text x="115.5" y="67.9">6</text>
<text x="115.5" y="70.2">7</text>
<text x="120.8" y="66.6">RESET</text>
<text x="120.8" y="68.9">RSSI</text>
<text x="120.8" y="71.2">DIO11</text>
<text x="139.5" y="68.9">DIO5</text>
<text x="140" y="71.2">RES</text>
<text x="140.2" y="66.6">RTS</text>
<text x="148.2" y="70.2">14</text>
<text x="148.2" y="67.9">15</text>
<text x="114.4" y="77">10</text>
<text x="115.5" y="72.5">8</text>
<text x="115.5" y="74.7">9</text>
<text x="120.8" y="73.5">RES</text>
<text x="120.8" y="75.8">DTR</text>
<text x="139.5" y="73.5">DIO9</text>
<text x="140.2" y="75.8">CTS</text>
<text x="148.2" y="77">11</text>
<text x="148.2" y="74.7">12</text>
<text x="148.2" y="72.5">13</text>
<text x="120.8" y="78">GND</text>
<text x="139.5" y="78">DIO4</text>
<text x="33.2" y="131.9">4</text>
<text x="35" y="127.3">2</text>
<text x="38.5" y="128.3">TR</text>
<text x="46.5" y="128.3">Q</text>
<text x="50.4" y="127.3">3</text>
<text x="50.4" y="131.9">7</text>
<text x="133.8" y="131.9">2</text>
<text x="163.5" y="131.9">2</text>
<text x="188.6" y="131.9">2</text>
<text x="213.8" y="131.9">2</text>
<text x="35" y="136.5">5</text>
<text x="38.5" y="132.9">R</text>
<text x="38.5" y="137.5">CV</text>
<text x="44.1" y="137.5">THR</text>
<text x="44.8" y="132.9">DIS</text>
<text x="50.4" y="136.5">6</text>
<text x="133.8" y="134.2">1</text>
<text x="163.5" y="134.2">1</text>
<text x="188.6" y="134.2">1</text>
<text x="213.8" y="134.2">1</text>
<text x="35" y="141">1</text>
<text x="38.5" y="142">GND</text>
<text x="45.6" y="142">V+</text>
<text x="50.4" y="141">8</text>
</g>
<g font-size="1.6" fill="#808080">
<text x="67.3" y="29.9">VIN</text>
<text x="113" y="29.9">VDD</text>
<text x="113" y="52.8">RTS</text>
<text x="181.3" y="52.8">PWM0</text>
<text x="191.9" y="52.8">ASSOC</text>
<text x="210.1" y="52.8">VDD</text>
<text x="156.4" y="59.6">DIO1</text>
<text x="156.4" y="57.4">DIO0</text>
<text x="156.4" y="61.9">DIO2</text>
<text x="156.4" y="64.2">DIO3</text>
<text x="156.4" y="68.8">ASSOC</text>
<text x="156.4" y="66.5">RTS</text>
<text x="55.4" y="96.2">VIN</text>
<text x="22.7" y="170.4">S1</text>
</g>
<g font-size="1.6" fill="#008000">
<text x="182.7" y="68.2">RSSI</text>
<text x="196.4" y="68.2">ASSOC</text>
<text x="212.4" y="68.2">PWR</text>
<text x="89" y="174.5">VIN = 5V</text>
<text x="89" y="176.2">LED = 2V</text>
<text x="89" y="177.9">LED current = 25milli amps</text>
<text x="89" y="179.6">Voltage across resistor 3 volts</text>
<text x="89" y="181.3">Resistance of Collector resistor = E/R = 3 - 0.3/.025 = 100 Ohms</text>
<text x="89" y="183.1">wattage = .025 * 3 = 0.075 &lt; 1/8 Watt</text>
<text x="89" y="186.5">R base min = collector current / gain = 0.025 / 60 = 0.4 milli amps</text>
<text x="89" y="188.2">Voltage in = 2.75</text>
<text x="89" y="189.9">Rbase = 2.75 - .6 / 0.004 = 530 Ohms) or 510 Ohms</text>
</g>
</svg>
